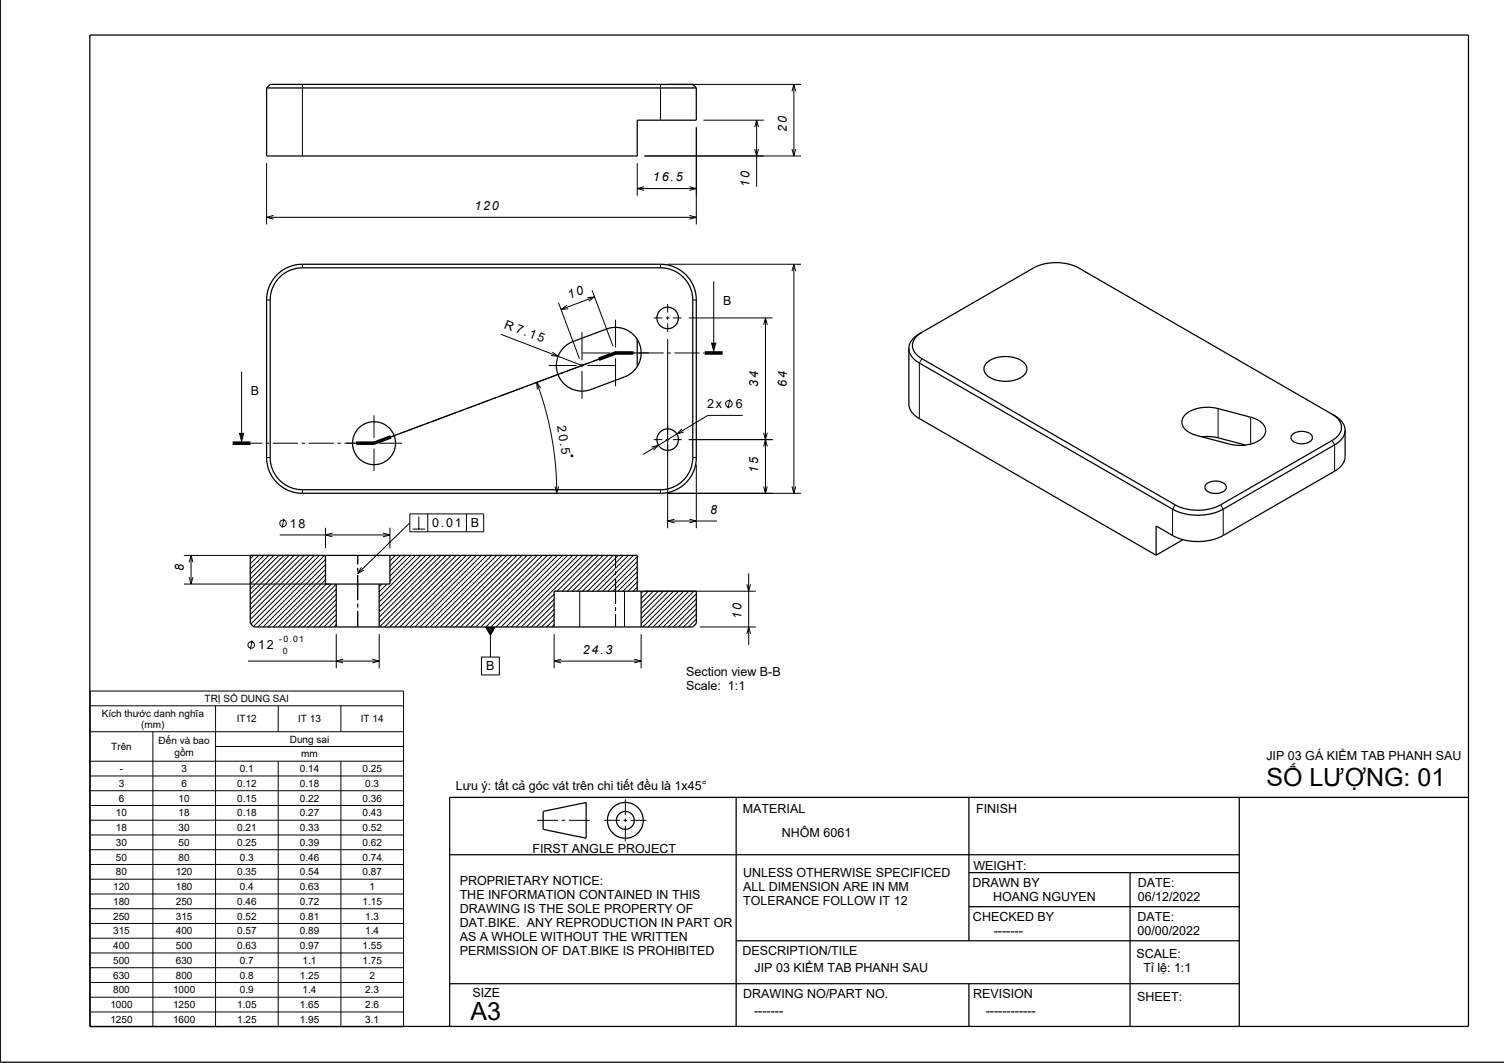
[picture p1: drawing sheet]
<svg xmlns="http://www.w3.org/2000/svg" width="420mm" height="297mm" viewBox="0 0 420 297" stroke-linecap="round" stroke-linejoin="round" font-family="sans-serif">
<g fill="none" stroke="#000" stroke-width=".28">
<path d="M84.5 23.6v20M184.4 23.6v10M186.5 23.6h37.2M194.5 35.6v27.1M196.5 33.6h16.8M210.8 35.5l.5-1.9 .5 1.9M211.3 33.6v18.6M221.2 25.5l.5-1.9 .5 1.9M221.7 23.6v20M74.5 45.6v17.1M178 45.6v9.1M178 52.7h16.5"/>
<path d="M179.9 52.2l-1.9 .5 1.9 .5M180 43.6h43.7M192.5 52.2l2 .5-2 .5M210.8 41.6l.5 2 .5-2M221.2 41.6l.5 2 .5-2M74.5 60.7h120M76.4 60.2l-1.9 .5 1.9 .5M84.5 73.8v1M184.4 73.8v1M186.5 73.8h37.2M192.5 60.2l2 .5-2 .5M199.3 78.6v17.1"/>
<path d="M221.2 75.8l.5-2 .5 2M221.7 73.8v64M74.5 83.8h1M139.9 93.4l22.6 8.7M154.2 98.4l1.7 1.2-2-.3M156 84.6l5.8 15.6M158.3 85.3l-1.6 1.2 2-.2M162.5 92.8v7.8M162.6 98.6h7.8M164.1 83.2l1.9-.2-1.6 1.1M165.3 81.1l5.9 15.6M166 83l-9.3 3.5"/>
<path d="M171.4 98.6h1M171.9 89.3v7.8M171.9 98.1v1M173.4 98.6h11.9M182.6 88.8h2.4M186 88.8h1M186.3 98.6h1M186.5 84.9v2.4M186.5 88.3v1M186.5 90.3v2.4M186.5 94.7v52.9M187.9 88.8h2.5"/>
<path d="M188.3 98.6h7M192.4 88.8h23.4M193.5 83.8h1M196.3 98.6h.5M213.2 90.8l.6-2 .5 2M213.8 88.8v49M67.5 103.8v17.1M104.5 116v6.3M118 118.8l-6.5 2.4M119.9 118.1l-.9 .3M127.4 115.3l-6.6 2.4M129.3 114.6l-1 .3"/>
<path d="M136.8 111.7l-6.6 2.5M138.6 111.1l-.9 .3M146.1 108.2l-6.5 2.5M148 107.5l-.9 .4M149.9 106.8l2.4 7.6 1.7 7.5 1.1 8.2 .4 7.7M151 108.5l-1.1-1.7 .2 2M153.2 102.1h7.8M155.5 104.7l-6.6 2.5M157.4 104l-1 .4M162 102.1h1M162.5 101.6v1M162.5 103.6v7.8"/>
<path d="M164 102.1h7.8M164.9 101.2l-6.6 2.5M167.2 100.4l-1.4 .5M171.9 100.1v7.8M190.4 119.8l-1.4 1.5 1.9-.6M203.8 111.6l-.5 2.5M207.4 116.1h-9.8l-18 10.9M257.4 100.2l-.7 1.2v15.6M340.2 114.2v8.1M349.3 116.6v7.5M70 123.8h3.2M74.2 123.8h1"/>
<path d="M74.5 127.8h1M76.2 123.8h7M84.2 123.8h1M84.5 136.8v1M86.2 123.8h7M94.2 123.8h1M96.2 123.8h6.8M103.9 123.8h1.1M104.5 123.3v1M104.5 125.3v6.3M105.9 123.8h6.4M110.5 121.6l-1.4 .5"/>
<path d="M155 135.9l.5 1.9 .5-1.9M159.6 127.1l.3 .1-.1 .4-.3-.1zM182 124.9l1.9-.5-1.4 1.4M182.6 122.8h2.4M184.4 136.8v1M186 122.8h1M186.5 137.8h37.2M187.9 122.8h2.5M192.4 122.8h23.4M193.5 127.8h1M194.5 129.8v17.8M213.2 135.9l.6 1.9 .5-1.9"/>
<path d="M213.2 124.8l.6-2 .5 2M213.2 120.9l.6 1.9 .5-1.9M221.2 135.9l.5 1.9 .5-1.9M372 123.1l.7 1.2v7.3M51.4 155.2h37.5M52.8 157.1l.6-1.9 .5 1.9M53.4 155.2v8M70.8 155.2l-.9 .9M72.2 155.2l-2.3 2.3M73.7 155.2l-3.8 3.7M75.1 155.2l-5.2 5.2M76.5 155.2l-6.6 6.6"/>
<path d="M77.9 155.2l-8 8M78.1 149.5h30.8M79.3 145l-.5 2.5M79.3 155.2l-9.4 9.4M80.7 155.2l-10.8 10.8M82.1 155.2l-12.2 12.2M83.6 155.2l-13.7 13.6M85 155.2l-15.1 15.1M86.4 155.2l-16.5 16.5M87.8 155.2l-17.9 17.9M89.2 155.2l-19.1 19.1M90.6 155.2l-19.8 19.8"/>
<path d="M90.9 159.2l-16 16M90.9 157.7l-17.4 17.5M90.9 156.3l-18.9 18.9M90.9 147.5v5.7M92.8 148.9l-1.9 .6 1.9 .5M99.9 155.2v2.5M99.9 158.7v1M100.9 158.5l-1 1.7 1.7-.9M107 148.9l1.9 .6-1.9 .5M108.9 147.5v5.7M109 155.2l-.1 .1M110.4 155.2l-1.5 1.5"/>
<path d="M111.8 155.2l-2.9 2.9M113.3 155.2l-4.4 4.3M114.5 143.6h20.6v5h-20.6zM114.5 146.1l-14.6 14.1M114.7 155.2l-5.8 5.8M115.2 147.8h3.5M116.1 155.2l-7.2 7.2M116.9 144.3v3.5M117.5 155.2l-11.6 11.6M118.9 155.2l-13 13M119.5 143.6v5M120.3 155.2l-14.4 14.4"/>
<path d="M121.7 155.2l-15.8 15.8M123.2 155.2l-17.3 17.2M124.6 155.2l-18.7 18.7M126 155.2l-20 20M127.4 155.2l-20 20M128.8 155.2l-20 20M130.2 155.2l-20 20M130.2 143.6v5M131.6 155.2l-20 20M133.1 155.2l-20 20M134.5 155.2l-20 20M135.9 155.2l-20 20"/>
<path d="M137.3 155.2l-20 20M138.7 155.2l-20 20M140.1 155.2l-20 20M141.5 155.2l-20 20M143 155.2l-20 20M144.4 155.2l-20 20M145.8 155.2l-20 20M147.2 155.2l-20 20M148.6 155.2l-20 20M150 155.2l-20 20M151.4 155.2l-20 20M152.9 155.2l-20 20"/>
<path d="M154.3 155.2l-20 20M155.7 155.2l-20 20M157.1 155.2l-20 20M158.5 155.2l-20 20M159.9 155.2l-20 20M161.3 155.2l-20 20M162.8 155.2l-20 20M164.2 155.2l-20 20M165.6 155.2l-10 10M167 155.2l-10 10M168.4 155.2l-10 10M169.8 155.2l-10 10"/>
<path d="M171.2 155.2l-10 10M171.9 155.2v3.5M171.9 159.7v1M172.6 155.2l-9.9 10M174.1 155.2l-10 10M175.5 155.2l-10 10M176.9 155.2l-10 10M178 158.4l-6.9 6.8M178 157l-8.3 8.2M178 155.5l-9.7 9.7M178 159.8l-5.4 5.4M186.5 145.6h13.8"/>
<path d="M188.4 145.1l-1.9 .5 1.9 .5M192.5 145.1l2 .5-2 .5M328.2 141l-.8 1.3v7.3M340.9 141l.7 1.3v7.3M51.4 163.2h40.5M52.8 161.2l.6 2 .5-2M70.4 179l-.5 2.5M90.9 162l-13.2 13.2M90.9 160.6l-14.6 14.6M91.1 163.2l-12 12M92.5 163.2l-12 12M93.9 174.5l-.6 .7"/>
<path d="M93.9 173.1l-2.1 2.1M93.9 171.7l-3.5 3.5M93.9 170.3l-4.9 4.9M93.9 168.9l-6.3 6.3M93.9 167.5l-7.7 7.7M93.9 166.1l-9.1 9.1M93.9 164.6l-10.5 10.6M93.9 163.2l-12 12M93.9 177.2v9.5M99.9 160.7v7M99.9 168.7v1M99.9 170.7v4.5"/>
<path d="M105.9 177.2v9.5M106.7 163.2l-.8 .8M108.1 163.2l-2.2 2.2M137 175.2v8.4M154.7 174.5l-.6 .7M154.7 173.1l-2 2.1M154.7 171.7l-3.5 3.5M154.7 170.3l-4.9 4.9M154.7 168.8l-6.3 6.4M154.7 167.4l-7.7 7.8M154.7 166l-9.1 9.2M154.7 177.2v9.5"/>
<path d="M161.9 165.2v10M171.9 161.7v7M171.9 169.7v1M171.9 171.7v3.5M174.4 165.2v10M178 164l-1.2 1.2M178 162.6l-2.6 2.6M178 161.2l-4 4M179 177.2v9.5M179.6 165.2l-.6 .6M180 165.2h31.1M181 165.2l-2 2"/>
<path d="M182.4 165.2l-3.4 3.4M183.9 165.2l-4.9 4.8M185.3 165.2l-6.3 6.2M186.7 165.2l-7.7 7.6M188.1 165.2l-9.1 9M189.5 165.2l-10 10M190.9 165.2l-10 10M192.3 165.2l-10 10M193.8 165.2l-10 10M194.5 173l-2.3 2.2M194.5 171.6l-3.7 3.6M194.5 170.1l-5.1 5.1"/>
<path d="M194.5 168.7l-6.5 6.5M194.5 167.3l-7.9 7.9M194.5 165.9l-9.3 9.3M195.4 175.2h15.7M208.6 177.1l.5-1.9 .5 1.9M208.6 163.2l.5 2 .5-2M209.1 160.2v20M25.2 193.1h87.5v93.8h-87.5zM25.2 197.2h87.5M60.2 197.2v89.7M69.2 184.7h36.7M77.7 197.2v7.2"/>
<path d="M95.2 197.2v7.2M95.8 184.2l-1.9 .5 1.9 .5M104 184.2l1.9 .5-1.9 .5M134.5 183.6h4.9v5h-4.9zM154.7 184.7h24.3M156.7 184.2l-2 .5 2 .5M177.1 184.2l1.9 .5-1.9 .5M25.2 204.4h87.5M25.2 212.7h87.5M25.2 216.8h87.5M42.7 204.4v82.5M60.2 208.6h52.5"/>
<path d="M77.7 212.7v74.2M95.2 212.7v74.2M25.2 229.2h87.5M25.2 220.9h87.5M25.2 225h87.5M25.2 233.3h87.5M25.2 237.4h87.5M150 229.2h5.9M156.9 229.2h1M158.9 229.2h5.8M168.7 229.2h4.4M174.1 229.2h1"/>
<path d="M174.6 223.3v4.4M174.6 228.7v1M174.6 230.7v4.4M176.1 229.2h4.4M25.2 241.5h87.5M25.2 245.7h87.5M25.2 249.8h87.5M25.2 253.9h87.5M25.2 258h87.5M25.2 262.1h87.5M25.2 266.3h87.5M25.2 270.4h87.5"/>
<path d="M25.2 274.5h87.5M25.2 278.6h87.5M25.2 282.7h87.5"/>
<circle cx="203.6" cy="112.8" r=".91"/>
<circle cx="79" cy="146.2" r=".92"/>
<circle cx="70.2" cy="180.2" r=".91"/>
</g>
<g fill="none" stroke="#000" stroke-width=".35">
<path d="M.1 0v296.8h419.9M25.1 9.8h385v277h-385zM74.5 24.6v19h103.5v-10h16.5v-9M74.5 24.6l1-1h118l1 1M74.5 24.6h120M77.5 76.7l1.3-1.1 1.8-1 1.6-.5 2-.3h100.2l2.2 .3 2.2 .7 2.3 1.5 1.6 1.9 1.2 2.4 .5 2.5v44.9l-.2 2.3-.7 1.8-1.5 2.3-2.1 1.8-2.5 1.2-2.7 .4h-100.2l-2.2-.2-2.2-.7-2.2-1.6-1.7-1.8-1.2-2.5-.5-2.7v-45.2l.3-1.7 .6-1.9 .9-1.5zM78.1 77.4a9 9 0 0 1 6.4-2.6h99.9a9 9 0 0 1 9.1 9v44a9 9 0 0 1-9.1 9h-100.1a9 9 0 0 1-8.8-9v-44.1a9 9 0 0 1 2.6-6.3zM157.5 97l2.3-1.5 9.6-3.6a7.1 7.1 0 0 1 9.2 4.2 7.1 7.1 0 0 1-4.2 9.2l-9.4 3.5a7.1 7.1 0 0 1-8.5-2.8 7.1 7.1 0 0 1 1-9zM171.9 98.6l-67.4 25.2M178 94.8v7.6M253.8 97.4v15.8l.5 1.5 1.3 1.4 67.3 39M253.8 97.4l.2 1 .5 1.1 .8 .9 1.2 .9 70.9 41 1.8 .8 2.3 .6 2.7 .3 2.4-.2 2.4-.5 2.3-.9 31.7-18.3 1.1-.8 .9-1 .5-1 .1-1.1"/>
<path d="M257.4 92.9l32-18.4 1.9-.7 2.4-.4h2.3l2.4 .4 2.9 1.1 71.6 41.4 1.3 .9 .7 .9 .5 1 .2 1.1M257.4 92.9l-1.7 1.4a3.7 3.7 0 0 0 1.5 5.8l71 40.9 1.7 .8 2.1 .6 2.2 .2 2-.1 2.1-.4 2.1-.8 31.6-18.2 1.7-1.4a3.7 3.7 0 0 0-1.4-5.8l-.3-.2M257.4 92.9l-1.5 .9-1.2 1.1-.7 1.2-.2 1.3M275.6 101.3a8.5 8.5 0 0 1 10.7 .4 2.58 2.58 0 0 1-1.6 4l-2.6 .8-2.7-.1a4.7 4.7 0 0 1-4.6-3.2l.1-.9zM331 115.8l1.3-.9 1.8-.7 1.9-.4h2l2.2 .4 10.3 2.8a3.6 3.6 0 0 1 2.8 4.1 6.9 6.9 0 0 1-6.6 3.3l-3.1-.3-10.8-2.9a3.5 3.5 0 0 1-2.6-4.2zM335.7 122.1h3.5l8.6 2.2M336.9 135.2a4.1 4.1 0 0 1 5.5 .5 1.72 1.72 0 0 1-1.8 2 3.4 3.4 0 0 1-4.1-1.4v-.5zM360.9 121.4a4.1 4.1 0 0 1 5.5 .4 1.77 1.77 0 0 1-1.9 2.1 3.3 3.3 0 0 1-4-1.5zM375.6 120.2v8l-.8 1.7-1.6 1.4-31.8 18.4-2.2 .9-4 .7-4.2-.4-2.8-.9-5.3-3v8.1M90.9 155.2v8h18v-8M330.4 150.8l-7.5 4.3M93.9 163.2v12"/>
<path d="M105.9 163.2v12M178 165.2v-10h-108.1v19l1 1h122.6l1-1v-9h-39.8v10M179 165.2v10M125.6 238.8h220.5M151.7 226.7l12-2.5v10l-12-2.5zM205.6 222.8v64M270.6 222.8v40.1M346.1 222.8v64M410.1 222.8h-284.5v64M270.6 243.8h75.5M270.6 253.3h75.5M315.6 243.8v43"/>
<path d="M125.6 274.8h220.5M205.6 262.9h140.5M270.6 274.8v12"/>
<circle cx="186.5" cy="88.8" r="3"/>
<circle cx="104.5" cy="123.8" r="6"/>
<circle cx="186.5" cy="122.8" r="3"/>
<circle cx="174.6" cy="229.2" r="2.5"/>
<circle cx="174.6" cy="229.2" r="5"/>
</g>
<path d="M176.9 98.6h-5l-4.7 1.8M196.8 98.6h5M65 123.8h5M109.1 122.1l-4.6 1.7h-5" fill="none" stroke="#000" stroke-width="1" stroke-linecap="butt"/>
<g fill="#000">
<path d="M198.5 95.7h1.6l-.8 2.9z" fill-rule="evenodd"/>
<path d="M66.7 120.9h1.5l-.7 2.9z" fill-rule="evenodd"/>
<path d="M135.5 175.2h3l-1.5 2.6z" fill-rule="evenodd"/>
</g>
<g font-size="7">
<text x="353.7" y="219.5">SỐ LƯỢNG: 01</text>
<text x="131.4" y="284.9">A3</text>
</g>
<g font-size="3.5">
<text x="219.7" y="36.8" transform="rotate(-90 219.7 36.8)">20</text>
<text x="182.3" y="50.7">16.5</text>
<text x="209.3" y="52.2" transform="rotate(-90 209.3 52.2)">10</text>
<text x="132.5" y="58.7">120</text>
<text x="159" y="83.4" transform="rotate(-20 159 83.4)">10</text>
<text x="201.9" y="85.3">B</text>
<text x="140.6" y="91.5" transform="rotate(21 140.6 91.5)">R 7.15</text>
<text x="70.1" y="110.5">B</text>
<text x="211.8" y="108" transform="rotate(-90 211.8 108)">34</text>
<text x="219.7" y="108" transform="rotate(-90 219.7 108)">64</text>
<text x="155.6" y="119" transform="rotate(81 155.6 119)">20.5</text>
<text x="197.5" y="114.1">2x</text>
<text x="205.5" y="114.1">6</text>
<text x="211.8" y="132.1" transform="rotate(-90 211.8 132.1)">15</text>
<text x="198.3" y="143.6">8</text>
<text x="81" y="147.5">18</text>
<text x="120.7" y="147.3">0.01</text>
<text x="131.5" y="147.3">B</text>
<text x="51.4" y="159.5" transform="rotate(-90 51.4 159.5)">8</text>
<text x="207.1" y="172.9" transform="rotate(-90 207.1 172.9)">10</text>
<text x="72.1" y="181.5">12</text>
<text x="162.7" y="182.7">24.3</text>
<text x="135.8" y="187.3">B</text>
<text x="191.6" y="188.8">Section view B-B</text>
<text x="191.6" y="192.7">Scale: 1:1</text>
<text x="353.7" y="212.4">JIP 03 GÁ KIỂM TAB PHANH SAU</text>
<text x="127.3" y="220.8">Lưu ý: tất cả góc vát trên chi tiết đều là 1x45°</text>
<text x="207.5" y="227.2">MATERIAL</text>
<text x="272.6" y="227.1">FINISH</text>
<text x="218.3" y="233.7">NHÔM 6061</text>
<text x="148.7" y="238.2">FIRST ANGLE PROJECT</text>
<text x="207.5" y="245.1">UNLESS OTHERWISE SPECIFICED</text>
<text x="271.8" y="243">WEIGHT:</text>
<text x="128.4" y="247.3">PROPRIETARY NOTICE:</text>
<text x="128.4" y="251.2">THE INFORMATION CONTAINED IN THIS</text>
<text x="207.5" y="249">ALL DIMENSION ARE IN MM</text>
<text x="271.6" y="247.8">DRAWN BY</text>
<text x="277.4" y="251.7">HOANG NGUYEN</text>
<text x="317.8" y="247.7">DATE:</text>
<text x="317.8" y="251.7">06/12/2022</text>
<text x="128.4" y="255.1">DRAWING IS THE SOLE PROPERTY OF</text>
<text x="207.5" y="252.9">TOLERANCE FOLLOW IT 12</text>
<text x="271.7" y="257.4">CHECKED BY</text>
<text x="317.7" y="257.3">DATE:</text>
<text x="128.4" y="259">DAT.BIKE. ANY REPRODUCTION IN PART OR</text>
<text x="128.4" y="262.9">AS A WHOLE WITHOUT THE WRITTEN</text>
<text x="277.5" y="261.3">-------</text>
<text x="317.7" y="261.2">00/00/2022</text>
<text x="128.4" y="266.8">PERMISSION OF DAT.BIKE IS PROHIBITED</text>
<text x="207.3" y="266.7">DESCRIPTION/TILE</text>
<text x="317.4" y="267.6">SCALE:</text>
<text x="210.7" y="271.5">JIP 03 KIỂM TAB PHANH SAU</text>
<text x="319.3" y="271.5">Tỉ lệ: 1:1</text>
<text x="132" y="278.6">SIZE</text>
<text x="207.6" y="278.9">DRAWING NO/PART NO.</text>
<text x="271.8" y="278.9">REVISION</text>
<text x="317.6" y="279.5">SHEET:</text>
<text x="210.6" y="283.6">-------</text>
<text x="275.3" y="283.6">------------</text>
</g>
<g font-size="2.8">
<text x="57.1" y="196.1">TRỊ SỐ DUNG SAI</text>
<text x="28.4" y="200.2">Kích thước danh nghĩa</text>
<text x="39.4" y="203.3">(mm)</text>
<text x="66.1" y="201.8">IT12</text>
<text x="83.3" y="201.8">IT 13</text>
<text x="100.8" y="201.8">IT 14</text>
<text x="31.1" y="209.5">Trên</text>
<text x="44.3" y="208">Đến và bao</text>
<text x="80.9" y="207.5">Dung sai</text>
<text x="33.5" y="215.7">-</text>
<text x="48.7" y="211.1">gồm</text>
<text x="50.7" y="215.7">3</text>
<text x="67" y="215.7">0.1</text>
<text x="83.7" y="215.7">0.14</text>
<text x="84.1" y="211.6">mm</text>
<text x="101.2" y="215.7">0.25</text>
<text x="33.2" y="219.8">3</text>
<text x="50.7" y="219.8">6</text>
<text x="66.2" y="219.8">0.12</text>
<text x="83.7" y="219.8">0.18</text>
<text x="102" y="219.8">0.3</text>
<text x="33.2" y="224">6</text>
<text x="49.9" y="224">10</text>
<text x="66.2" y="224">0.15</text>
<text x="83.7" y="224">0.22</text>
<text x="101.2" y="224">0.36</text>
<text x="32.4" y="228.1">10</text>
<text x="32.4" y="232.2">18</text>
<text x="49.9" y="228.1">18</text>
<text x="49.9" y="232.2">30</text>
<text x="66.2" y="228.1">0.18</text>
<text x="66.2" y="232.2">0.21</text>
<text x="83.7" y="228.1">0.27</text>
<text x="83.7" y="232.2">0.33</text>
<text x="101.2" y="228.1">0.43</text>
<text x="101.2" y="232.2">0.52</text>
<text x="32.4" y="236.3">30</text>
<text x="49.9" y="236.3">50</text>
<text x="66.2" y="236.3">0.25</text>
<text x="83.7" y="236.3">0.39</text>
<text x="101.2" y="236.3">0.62</text>
<text x="32.4" y="240.4">50</text>
<text x="32.4" y="244.6">80</text>
<text x="49.1" y="244.6">120</text>
<text x="49.9" y="240.4">80</text>
<text x="66.2" y="244.6">0.35</text>
<text x="67" y="240.4">0.3</text>
<text x="83.7" y="240.4">0.46</text>
<text x="83.7" y="244.6">0.54</text>
<text x="101.2" y="240.4">0.74</text>
<text x="101.2" y="244.6">0.87</text>
<text x="31.6" y="248.7">120</text>
<text x="49.1" y="248.7">180</text>
<text x="67" y="248.7">0.4</text>
<text x="83.7" y="248.7">0.63</text>
<text x="103.2" y="248.7">1</text>
<text x="31.6" y="252.8">180</text>
<text x="31.6" y="256.9">250</text>
<text x="49.1" y="252.8">250</text>
<text x="49.1" y="256.9">315</text>
<text x="66.2" y="252.8">0.46</text>
<text x="66.2" y="256.9">0.52</text>
<text x="83.7" y="252.8">0.72</text>
<text x="83.7" y="256.9">0.81</text>
<text x="101.2" y="252.8">1.15</text>
<text x="102" y="256.9">1.3</text>
<text x="31.6" y="261">315</text>
<text x="49.1" y="261">400</text>
<text x="66.2" y="261">0.57</text>
<text x="83.7" y="261">0.89</text>
<text x="102" y="261">1.4</text>
<text x="31.6" y="265.2">400</text>
<text x="31.6" y="269.3">500</text>
<text x="49.1" y="265.2">500</text>
<text x="49.1" y="269.3">630</text>
<text x="66.2" y="265.2">0.63</text>
<text x="67" y="269.3">0.7</text>
<text x="83.7" y="265.2">0.97</text>
<text x="84.5" y="269.3">1.1</text>
<text x="101.2" y="265.2">1.55</text>
<text x="101.2" y="269.3">1.75</text>
<text x="31.6" y="273.4">630</text>
<text x="49.1" y="273.4">800</text>
<text x="67" y="273.4">0.8</text>
<text x="83.7" y="273.4">1.25</text>
<text x="103.2" y="273.4">2</text>
<text x="30.8" y="281.7">1000</text>
<text x="31.6" y="277.5">800</text>
<text x="48.3" y="277.5">1000</text>
<text x="48.3" y="281.7">1250</text>
<text x="66.2" y="281.7">1.05</text>
<text x="67" y="277.5">0.9</text>
<text x="83.7" y="281.7">1.65</text>
<text x="84.5" y="277.5">1.4</text>
<text x="102" y="277.5">2.3</text>
<text x="102" y="281.7">2.6</text>
<text x="30.8" y="285.8">1250</text>
<text x="48.3" y="285.8">1600</text>
<text x="66.2" y="285.8">1.25</text>
<text x="83.7" y="285.8">1.95</text>
<text x="102" y="285.8">3.1</text>
</g>
<g font-size="2.4">
<text x="78" y="179.5">-0.01</text>
<text x="79" y="182.7">0</text>
</g>
</svg>
